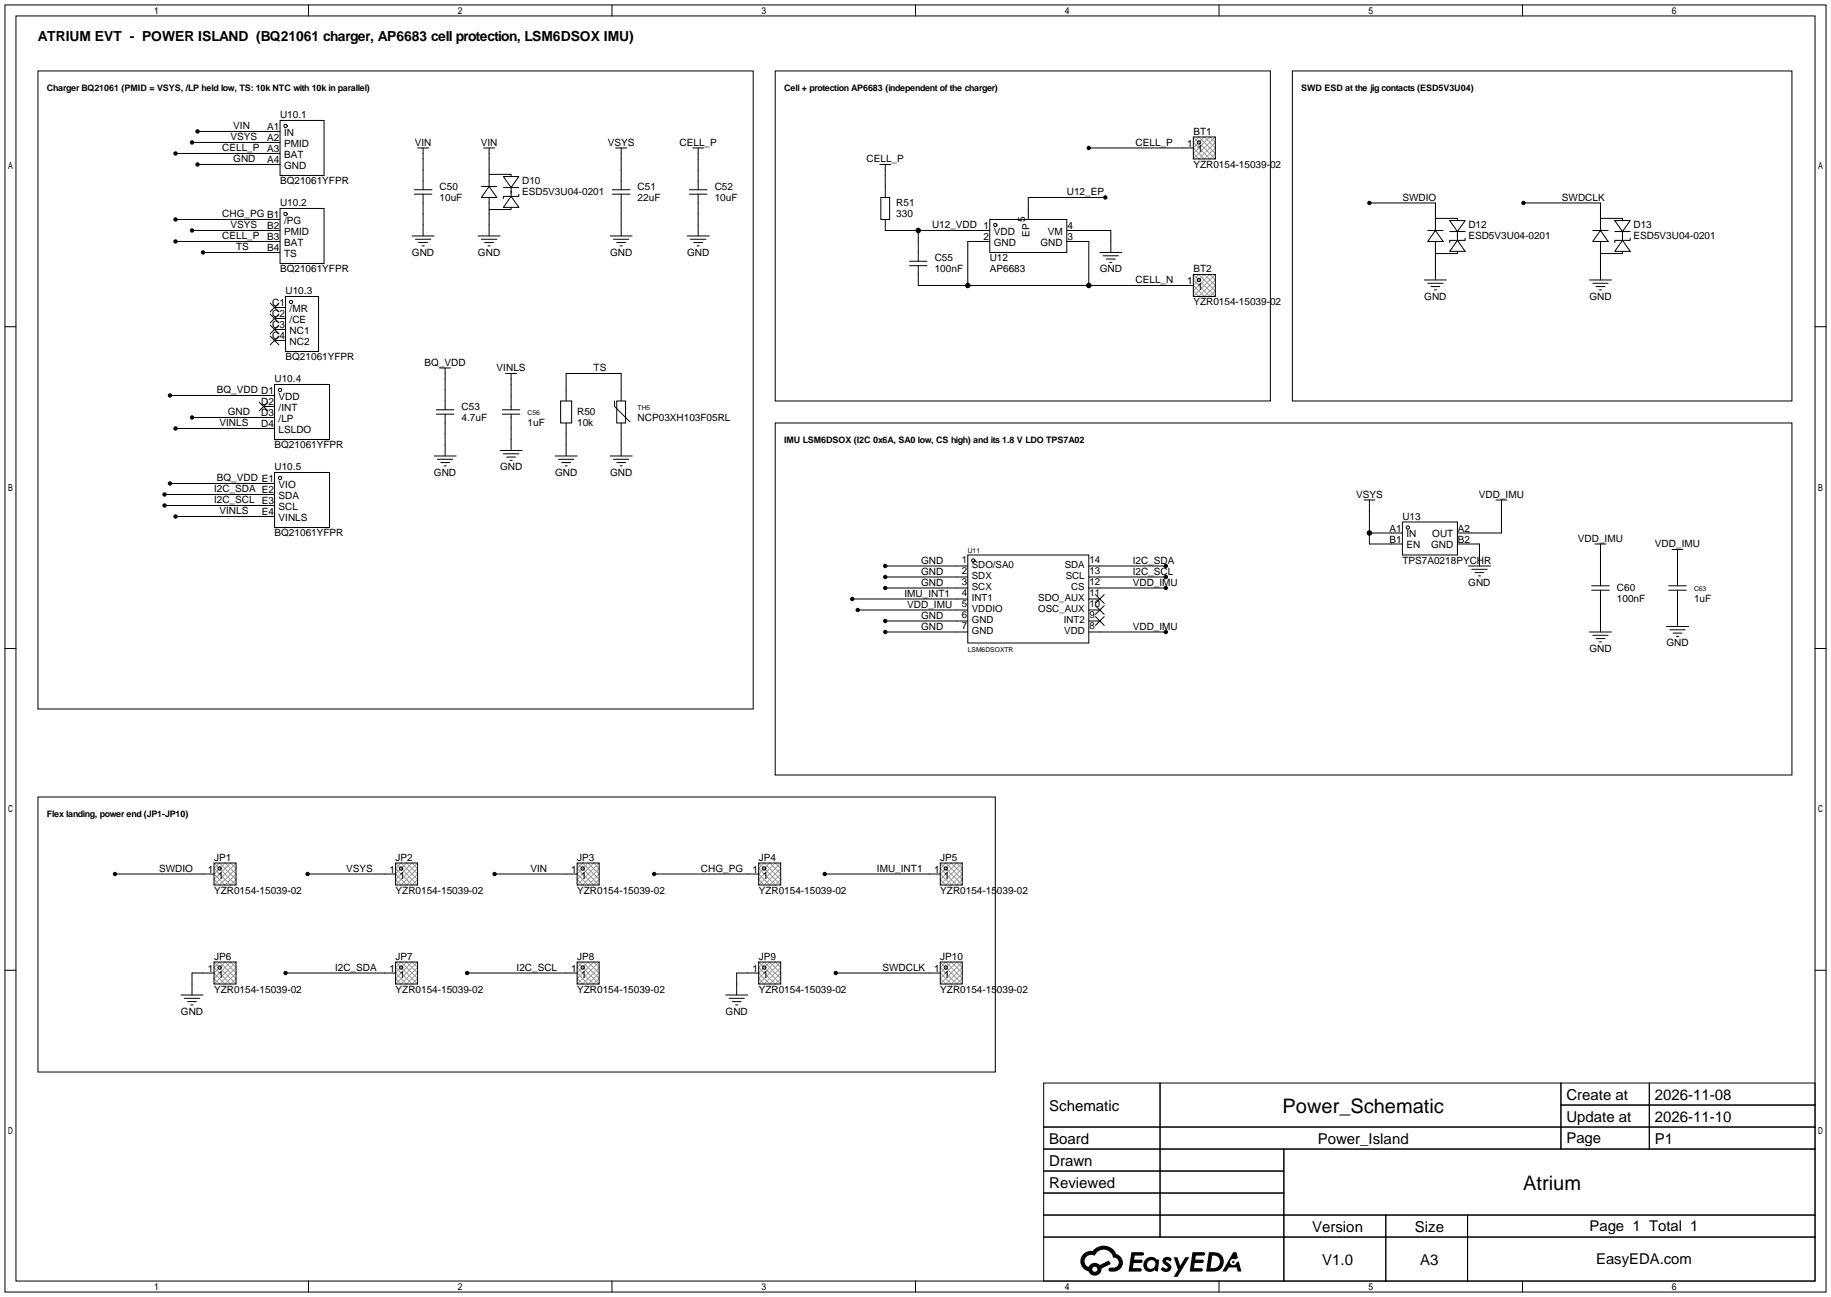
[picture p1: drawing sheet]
<svg xmlns="http://www.w3.org/2000/svg" width="423mm" height="299mm" viewBox="0 0 423 299" stroke-linecap="round" stroke-linejoin="round" font-family="sans-serif">
<g fill="none" stroke="#000" stroke-width=".23">
<path d="M1.1 1.1h420.4v297.2h-420.4zM3.7 3.7h415.3v292.1h-415.3zM8.8 16.4h165.1v147.3h-165.1zM71.2 1.1v2.6M141.3 1.1v2.6M178.9 16.4h114.3v76.2h-114.3zM211.3 1.1v2.6M281.4 1.1v2.6M298.3 16.4h115.3v76.2h-115.3zM351.5 1.1v2.6M40.5 35.4h24.1M44.3 32.9h20.3"/>
<path d="M45.6 30.4h19M45.6 38h19M64.6 27.8h10.2v12.7h-10.2zM96.4 34.2h2.5M97.7 34.2v9.6M111.6 34.2h2.6M112.9 34.2v8.9M142.1 34.2h2.6M143.4 34.2v9.6M159.9 34.2h2.5M161.2 34.2v9.6M203.1 38h2.5"/>
<path d="M204.3 38v7.6M251.3 34.2h24.2M275.5 31.6h5v5.1h-5zM40.5 55.8h24.1M40.5 50.7h24.1M44.3 53.2h20.3M46.9 58.3h17.7M64.6 48.1h10.2v12.7h-10.2zM95.1 54.5h5.1M95.6 44.8h4.1M95.6 43.8h4.1M95.9 55.2h3.5"/>
<path d="M96.6 56h2.1M97.4 56.8h.5M97.7 44.8v9.7M110.4 54.5h5M111.1 43.1h3.6M111.1 55.2h3.6M111.9 56h2M112.6 56.8h.6M112.9 43.1l1.8 2.5h-3.6zM112.9 40.3h5.1v.5M112.9 45.6v8.9M116.2 40.8h3.6l-1.8 2.5z"/>
<path d="M116.2 43.3h3.6M118 45.3l1.8 2.6h-3.6zM118 47.9v.5h-5.1M118 43.3v2M119.8 44.8v.5h-3.6v.5M140.8 54.5h5.1M141.4 44.8h4M141.4 43.8h4M141.6 55.2h3.6M142.4 56h2M143.1 56.8h.5M143.4 44.8v9.7"/>
<path d="M158.6 54.5h5.1M159.1 44.8h4.1M159.1 43.8h4.1M159.4 55.2h3.5M160.1 56h2.1M160.9 56.8h.5M161.2 44.8v9.7M203.3 45.6h2.1v5.1h-2.1zM204.3 50.7v2.5h24.2M212 53.2v7.1M228.5 50.7h17.8v7.6h-17.8zM228.5 55.8h-5.1v10.1"/>
<path d="M246.3 53.2h10.1v5.1M246.3 55.8h5v10.1M253.9 58.3h5.1M254.6 59.1h3.6M255.1 45.6h-17.7v5.1M255.4 59.8h2M316.1 46.9h15.2v6.3M329.6 53.2h3.5M331.3 53.2l1.8 2.6h-3.5zM331.3 50.4h5.1v.5M331.3 55.8v8.8M334.6 50.9h3.6l-1.8 2.6z"/>
<path d="M334.6 53.5h3.6M336.4 55.5l1.8 2.5h-3.6zM336.4 58v.5h-5.1M336.4 53.5v2M338.2 55v.5h-3.6v.5M351.7 46.9h17.7v6.3M367.7 53.2h3.5M369.4 53.2l1.8 2.6h-3.5zM369.4 50.4h5.1v.5M369.4 55.8v8.8M372.7 50.9h3.6l-1.8 2.6zM372.7 53.5h3.6"/>
<path d="M374.5 55.5l1.8 2.5h-3.6zM374.5 58v.5h-5.1M374.5 53.5v2M376.3 55v.5h-3.6v.5M1.1 75.4h2.6M62.4 70l2 2M62.4 72.5l2 2M62.4 75.1l2 2M62.4 77.6l2 2M63.4 71h2.5M63.4 73.5h2.5M63.4 76.1h2.5"/>
<path d="M63.4 78.6h2.5M64.4 70l-2 2M64.4 72.5l-2 2M64.4 75.1l-2 2M64.4 77.6l-2 2M65.9 68.5h7.6v12.7h-7.6zM209.9 60.3h4.1M209.9 61.3h4.1M212 61.3v4.6h63.5M256.2 60.6h.5M275.5 63.4h5v5.1h-5zM328.8 64.6h5.1"/>
<path d="M329.6 65.4h3.5M330.3 66.2h2.1M331.1 66.9h.5M366.9 64.6h5.1M367.7 65.4h3.5M368.4 66.2h2.1M369.2 66.9h.5M419 75.4h2.5M39.2 91.3h24.2M40.5 98.9h22.9M44.3 96.4h19.1M59.8 92.8l2 2.1"/>
<path d="M60.8 93.9h2.6M61.8 92.8l-2 2.1M63.4 88.8h12.7v12.7h-12.7zM100.7 95.6h4.1M100.7 94.6h4.1M101.5 85h2.5M102.7 85v9.6M102.7 95.6v9.7M116 95.6h4M116 94.6h4M116.7 86.2h2.6M118 86.2v8.4"/>
<path d="M118 95.6v8.4M129.4 92.6h2.6v5.1h-2.6zM130.7 92.6v-6.4h12.7v6.4M130.7 97.7v7.6M141.9 92.6v1.3l3.5 3.5M142.4 92.6h2v5.1h-2zM143.4 97.7v7.6M178.9 97.7h234.7v81.2h-234.7zM38 114.2h25.4M38 116.7h25.4M39.2 111.6h24.2M40.5 119.3h22.9"/>
<path d="M63.4 109.1h12.7v12.7h-12.7zM100.2 105.3h5.1M101 106h3.5M101.7 106.8h2.1M102.5 107.6h.5M115.4 104h5.1M116.2 104.8h3.6M117 105.5h2M117.7 106.3h.5M128.1 105.3h5.1M128.9 106h3.6M129.7 106.8h2"/>
<path d="M130.4 107.6h.5M140.8 105.3h5.1M141.6 106h3.6M142.4 106.8h2M143.1 107.6h.5M314.8 115.4h2.6M316.1 115.4v10.2h7.6M345.3 115.4h2.6M346.6 115.4v7.7h-10.2M196.7 138.3h26.7M204.3 130.7h19.1M204.3 133.2h19.1"/>
<path d="M204.3 135.8h19.1M223.4 128.1h27.9v20.4h-27.9zM251.3 130.7h17.8M251.3 133.2h17.8M251.3 135.8h17.8M251.3 138.3h2.6M252.9 139.8l2 2.1M252.9 137.3l2 2M254.9 139.8l-2 2.1M254.9 137.3l-2 2M316.1 123.1h7.6M323.7 120.5h12.7v7.6h-12.7z"/>
<path d="M336.4 125.6h5.1v5.1M339 130.7h5M339.7 131.4h3.6M340.5 132.2h2M341.2 133h.6M367.4 135.3h4.1M367.4 136.3h4.1M368.2 125.6h2.5M369.4 125.6v9.7M369.4 136.3v9.6M385.2 135.3h4.1M385.2 136.3h4.1"/>
<path d="M386 126.9h2.5M387.2 126.9v8.4M387.2 136.3v8.4M1.1 149.7h2.6M198 140.8h25.4M204.3 143.4h19.1M204.3 145.9h19.1M251.3 140.8h2.6M251.3 143.4h2.6M251.3 145.9h17.8M252.9 142.4l2 2M254.9 142.4l-2 2"/>
<path d="M366.9 145.9h5.1M367.7 146.7h3.5M368.4 147.4h2.1M369.2 148.2h.5M384.7 144.7h5.1M385.4 145.4h3.6M386.2 146.2h2M387 146.9h.5M419 149.7h2.5M8.8 184h220.9v63.5h-220.9zM49.4 199.3h5.1v5h-5.1zM91.3 199.3h5.1v5h-5.1z"/>
<path d="M133.2 199.3h5.1v5h-5.1zM175.1 199.3h5.1v5h-5.1zM217 199.3h5.1v5h-5.1zM26.5 201.8h22.9M71 201.8h20.3M114.2 201.8h19M151 201.8h24.1M190.4 201.8h26.6M1.1 224h2.6M41.8 229.7h5.1M42.5 230.5h3.6M43.3 231.3h2"/>
<path d="M44.1 232h.5M49.4 222.1h5.1v5.1h-5.1zM49.4 224.7h-5.1v5M65.9 224.7h25.4M91.3 222.1h5.1v5.1h-5.1zM107.8 224.7h25.4M133.2 222.1h5.1v5.1h-5.1zM167.5 229.7h5.1M168.3 230.5h3.5M169 231.3h2.1M169.8 232h.5M175.1 222.1h5.1v5.1h-5.1z"/>
<path d="M175.1 224.7h-5v5M192.9 224.7h24.1M217 222.1h5.1v5.1h-5.1zM419 224h2.5M240.9 250.1h178.1v45.7h-178.1zM267.8 250.1v35.5M360.3 250.1v15.2M360.3 255.1h58.7M380.7 250.1v15.2M240.9 260.2h178.1M240.9 265.3h178.1M240.9 270.4h55.5"/>
<path d="M240.9 275.5h55.5M296.4 265.3v30.5M71.2 295.8v2.5M141.3 295.8v2.5M211.3 295.8v2.5M240.9 280.5h178.1M240.9 285.6h178.1M281.4 295.8v2.5M319.9 280.5v15.3M338.8 280.5v15.3M351.5 295.8v2.5"/>
<circle cx="65.9" cy="29.1" r=".38"/>
<circle cx="276.7" cy="32.9" r=".38"/>
<circle cx="65.9" cy="49.4" r=".38"/>
<circle cx="229.7" cy="51.9" r=".38"/>
<circle cx="67.2" cy="69.7" r=".38"/>
<circle cx="276.7" cy="64.6" r=".38"/>
<circle cx="64.6" cy="90" r=".38"/>
<circle cx="64.6" cy="110.4" r=".38"/>
<circle cx="224.7" cy="129.4" r=".38"/>
<circle cx="325" cy="121.8" r=".38"/>
<circle cx="50.7" cy="200.5" r=".38"/>
<circle cx="92.6" cy="200.5" r=".38"/>
<circle cx="134.5" cy="200.5" r=".38"/>
<circle cx="176.4" cy="200.5" r=".38"/>
<circle cx="218.3" cy="200.5" r=".38"/>
<circle cx="50.7" cy="223.4" r=".38"/>
<circle cx="92.6" cy="223.4" r=".38"/>
<circle cx="134.5" cy="223.4" r=".38"/>
<circle cx="176.4" cy="223.4" r=".38"/>
<circle cx="218.3" cy="223.4" r=".38"/>
</g>
<g fill="#000">
<path d="M261.2 289.1h2.2a.46 .46 0 0 1 .5 .1 .46 .46 0 0 1 .1 .5l-.3 .2h-1.8l-.1 .9h1.6a.4 .4 0 0 1 .4 .5 .4 .4 0 0 1-.4 .3h-1.7l-.2 1.2h1.4a.46 .46 0 0 1 .5 .1 .46 .46 0 0 1 .1 .5l-.3 .2h-2.7zM268.7 290.5a1.3 1.3 0 0 1 1.8 .2l-.4 .7a.54 .54 0 0 0-.9-.3l.1 .2a1.28 1.28 0 0 1 .8 2.1 1.53 1.53 0 0 1-2.2-.3l.5-.6 .8 .4a.31 .31 0 0 0 .4-.2 .31 .31 0 0 0-.3-.4 1.12 1.12 0 0 1-.6-1.8zM270.9 290.3h.9l.6 1.9 1.2-1.9h.9l-2.7 4.5h-.9l1-1.7zM275.3 289.1h2.2a.47 .47 0 0 1 .5 .1 .47 .47 0 0 1 .1 .5l-.3 .2h-1.8l-.1 .9h1.6a.4 .4 0 0 1 .4 .5 .4 .4 0 0 1-.4 .3h-1.7l-.2 1.2h1.4a.46 .46 0 0 1 .5 .1 .46 .46 0 0 1 .1 .5l-.3 .2h-2.7zM284.7 289.1h.7l.3 1.4-.6 .3a.75 .75 0 0 0-1.1 .3 .75 .75 0 0 0 .5 1.1 .75 .75 0 0 0 .9-.7l.5-.3 .7 2.4h-.9l-.2-1h-1.9l-.5 1h-.9z"/>
<path d="M250.1 289.5a2.37 2.37 0 0 0 1.2 4 1.54 1.54 0 0 0 1.7 1 1.54 1.54 0 0 0 1.3-1.6l2.1-1.1-.5-.8-2 1.1a1.57 1.57 0 0 0-2.6 .5 1.5 1.5 0 0 1-.8-2.1 1.5 1.5 0 0 1 2.2-.5 2.23 2.23 0 0 1 2.3-1.5 2.23 2.23 0 0 1 2 1.9 1.16 1.16 0 0 1 1.2 1 1.16 1.16 0 0 1-1.1 1.3h-.6a.47 .47 0 0 0-.6 .4 .47 .47 0 0 0 .4 .5 2.14 2.14 0 0 0 2.7-1.3 2.14 2.14 0 0 0-1.3-2.8 3.2 3.2 0 0 0-5.5-.7l-1.1 .1zM252.1 293.1a.6 .6 0 0 1 1.2 0 .6 .6 0 0 1-1.2 0z"/>
<path d="M264.5 290.7a1.6 1.6 0 0 0-.3 2.3 1.6 1.6 0 0 0 2.3 .2l.8 .4 .3-2.5-.2-.3h-.5a1.58 1.58 0 0 0-2.4-.1zM265.1 291.3a.99 .99 0 0 1 1.6 .5 .99 .99 0 0 1-1.3 1.1 .98 .98 0 0 1-.3-1.6z"/>
<path d="M279.1 289.1l-.7 4.5h1.5a2.27 2.27 0 0 0 2.6-2.3 2.27 2.27 0 0 0-2.7-2.2zM279.8 289.9a1.5 1.5 0 0 1 1.8 1.5 1.5 1.5 0 0 1-1.9 1.4h-.3z"/>
<circle cx="40.5" cy="35.4" r=".51"/>
<circle cx="44.3" cy="32.9" r=".51"/>
<circle cx="45.6" cy="30.4" r=".51"/>
<circle cx="45.6" cy="38" r=".51"/>
<circle cx="251.3" cy="34.2" r=".51"/>
<circle cx="40.5" cy="55.8" r=".51"/>
<circle cx="40.5" cy="50.7" r=".51"/>
<circle cx="44.3" cy="53.2" r=".51"/>
<circle cx="46.9" cy="58.3" r=".51"/>
<circle cx="212" cy="53.2" r=".63"/>
<circle cx="255.1" cy="45.6" r=".51"/>
<circle cx="316.1" cy="46.9" r=".51"/>
<circle cx="351.7" cy="46.9" r=".51"/>
<circle cx="223.4" cy="65.9" r=".63"/>
<circle cx="251.3" cy="65.9" r=".63"/>
<circle cx="39.2" cy="91.3" r=".51"/>
<circle cx="40.5" cy="98.9" r=".51"/>
<circle cx="44.3" cy="96.4" r=".51"/>
<circle cx="38" cy="116.7" r=".51"/>
<circle cx="38" cy="114.2" r=".51"/>
<circle cx="39.2" cy="111.6" r=".51"/>
<circle cx="40.5" cy="119.3" r=".51"/>
<circle cx="196.7" cy="138.3" r=".51"/>
<circle cx="204.3" cy="133.2" r=".51"/>
<circle cx="204.3" cy="135.8" r=".51"/>
<circle cx="204.3" cy="130.7" r=".51"/>
<circle cx="269.1" cy="135.8" r=".51"/>
<circle cx="269.1" cy="133.2" r=".51"/>
<circle cx="269.1" cy="130.7" r=".51"/>
<circle cx="316.1" cy="123.1" r=".63"/>
<circle cx="198" cy="140.8" r=".51"/>
<circle cx="204.3" cy="145.9" r=".51"/>
<circle cx="204.3" cy="143.4" r=".51"/>
<circle cx="269.1" cy="145.9" r=".51"/>
<circle cx="26.5" cy="201.8" r=".51"/>
<circle cx="71" cy="201.8" r=".51"/>
<circle cx="114.2" cy="201.8" r=".51"/>
<circle cx="151" cy="201.8" r=".51"/>
<circle cx="190.4" cy="201.8" r=".51"/>
<circle cx="65.9" cy="224.7" r=".51"/>
<circle cx="107.8" cy="224.7" r=".51"/>
<circle cx="192.9" cy="224.7" r=".51"/>
<circle cx="284.7" cy="291.4" r=".28"/>
</g>
<g fill="none" stroke="#999" stroke-width=".23">
<path d="M275.5 32.9l1.2-1.3 3.8 3.8-1.2 1.3zM275.5 31.6l5 5.1M276.9 32.5l.2 .2M277.1 33.1l-.2 .1M278 31.6l2.5 2.6-2.5 2.5-2.5-2.5zM279.3 31.6l1.2 1.3-3.8 3.8-1.2-1.3zM280.5 31.6l-5 5.1M275.5 64.6l1.2-1.2 3.8 3.8-1.2 1.3zM275.5 67.2l3.8-3.8 1.2 1.2-3.8 3.9zM275.5 63.4l5 5.1M276.9 64.3l.2 .2M277.1 64.8l-.2 .2"/>
<path d="M278 63.4l2.5 2.5-2.5 2.6-2.5-2.6zM280.5 63.4l-5 5.1M49.4 199.3l5.1 5M53.2 199.3l1.3 1.2-3.8 3.8-1.3-1.2zM54.5 199.3l-5.1 5M91.3 199.3l5.1 5M92.6 199.3l3.8 3.8-1.3 1.2-3.8-3.8zM96.4 199.3l-5.1 5M133.2 199.3l5.1 5M134.5 199.3l3.8 3.8-1.3 1.2-3.8-3.8zM135.8 199.3l2.5 2.5-2.5 2.5-2.6-2.5zM137 199.3l1.3 1.2-3.8 3.8-1.3-1.2z"/>
<path d="M138.3 199.3l-5.1 5M175.1 199.3l5.1 5M178.9 199.3l1.3 1.2-3.8 3.8-1.3-1.2zM180.2 199.3l-5.1 5M217 199.3l5.1 5M220.9 199.3l1.2 1.2-3.8 3.8-1.3-1.2zM222.1 199.3l-5.1 5M49.4 200.5l1.3-1.2 3.8 3.8-1.3 1.2zM49.4 201.8l2.5-2.5 2.6 2.5-2.6 2.5zM50.8 200.2l.2 .2M51 200.7l-.2 .2M91.3 201.8l2.6-2.5 2.5 2.5-2.5 2.5z"/>
<path d="M91.3 203.1l3.8-3.8 1.3 1.2-3.8 3.8zM92.7 200.2l.2 .2M92.9 200.7l-.2 .2M134.7 200.2l.1 .2M134.8 200.7l-.1 .2M175.1 200.5l1.3-1.2 3.8 3.8-1.3 1.2zM175.1 201.8l2.6-2.5 2.5 2.5-2.5 2.5zM176.6 200.2l.1 .2M176.7 200.7l-.1 .2M217 200.5l1.3-1.2 3.8 3.8-1.2 1.2zM217 201.8l2.6-2.5 2.5 2.5-2.5 2.5zM218.5 200.2l.2 .2"/>
<path d="M218.7 200.7l-.2 .2M49.4 223.4l1.3-1.3 3.8 3.8-1.3 1.3zM49.4 224.7l2.5-2.6 2.6 2.6-2.6 2.5zM49.4 225.9l3.8-3.8 1.3 1.3-3.8 3.8zM49.4 222.1l5.1 5.1M50.8 223l.2 .2M51 223.6l-.2 .1M54.5 222.1l-5.1 5.1M91.3 223.4l1.3-1.3 3.8 3.8-1.3 1.3zM91.3 224.7l2.6-2.6 2.5 2.6-2.5 2.5zM91.3 225.9l3.8-3.8 1.3 1.3-3.8 3.8zM91.3 222.1l5.1 5.1"/>
<path d="M92.7 223l.2 .2M92.9 223.6l-.2 .1M96.4 222.1l-5.1 5.1M133.2 222.1l5.1 5.1M134.5 222.1l3.8 3.8-1.3 1.3-3.8-3.8zM134.7 223l.1 .2M134.8 223.6l-.1 .1M135.8 222.1l2.5 2.6-2.5 2.5-2.6-2.5zM137 222.1l1.3 1.3-3.8 3.8-1.3-1.3zM138.3 222.1l-5.1 5.1M175.1 223.4l1.3-1.3 3.8 3.8-1.3 1.3zM175.1 224.7l2.6-2.6 2.5 2.6-2.5 2.5z"/>
<path d="M175.1 222.1l5.1 5.1M176.6 223l.1 .2M176.7 223.6l-.1 .1M178.9 222.1l1.3 1.3-3.8 3.8-1.3-1.3zM180.2 222.1l-5.1 5.1M217 223.4l1.3-1.3 3.8 3.8-1.2 1.3zM217 224.7l2.6-2.6 2.5 2.6-2.5 2.5zM217 222.1l5.1 5.1M218.5 223l.2 .2M218.7 223.6l-.2 .1M220.9 222.1l1.2 1.3-3.8 3.8-1.3-1.3zM222.1 222.1l-5.1 5.1"/>
</g>
<g font-size="4.6">
<text x="296.1" y="257">Power_Schematic</text>
<text x="351.6" y="274.8">Atrium</text>
</g>
<g font-size="3.5">
<text x="242.2" y="256.4">Schematic</text>
<text x="361.6" y="253.9">Create at</text>
<text x="382" y="253.9">2026-11-08</text>
<text x="361.6" y="259">Update at</text>
<text x="382" y="259">2026-11-10</text>
<text x="242.2" y="264">Board</text>
<text x="242.2" y="269.1">Drawn</text>
<text x="304.2" y="264">Power_Island</text>
<text x="382" y="264">P1</text>
<text x="242.2" y="274.2">Reviewed</text>
<text x="302.9" y="284.4">Version</text>
<text x="326.6" y="284.4">Size</text>
<text x="305.2" y="292">V1.0</text>
<text x="327.8" y="292">A3</text>
</g>
<g font-size="3.4">
<text x="361.6" y="264">Page</text>
<text x="366.9" y="284.3">Page 1 Total 1</text>
<text x="368.4" y="291.9">EasyEDA.com</text>
</g>
<text font-size="3.2" x="8.8" y="9.6">ATRIUM EVT - POWER ISLAND (BQ21061 charger, AP6683 cell protection, LSM6DSOX IMU)</text>
<g font-size="2.3">
<text x="53.8" y="29.9">VIN</text>
<text x="64.6" y="27.4">U10.1</text>
<text x="51.3" y="35">CELL_P</text>
<text x="53.2" y="32.4">VSYS</text>
<text x="61.7" y="30.1">A1</text>
<text x="61.7" y="32.7">A2</text>
<text x="61.7" y="35.2">A3</text>
<text x="65.6" y="31.4">IN</text>
<text x="65.6" y="33.9">PMID</text>
<text x="95.7" y="33.7">VIN</text>
<text x="111" y="33.7">VIN</text>
<text x="140.3" y="33.7">VSYS</text>
<text x="156.9" y="33.7">CELL_P</text>
<text x="262.1" y="33.7">CELL_P</text>
<text x="274.1" y="33.9">1</text>
<text x="275.5" y="31.2">BT1</text>
<text x="276.4" y="35.2">1</text>
<text x="53.8" y="37.5">GND</text>
<text x="61.7" y="37.7">A4</text>
<text x="65.6" y="36.5">BAT</text>
<text x="65.6" y="39">GND</text>
<text x="200" y="37.5">CELL_P</text>
<text x="275.5" y="38.8">YZR0154-15039-02</text>
<text x="64.6" y="42.6">BQ21061YFPR</text>
<text x="64.6" y="47.7">U10.2</text>
<text x="101.5" y="43.9">C50</text>
<text x="101.5" y="46.4">10uF</text>
<text x="120.5" y="42.6">D10</text>
<text x="120.5" y="45.1">ESD5V3U04-0201</text>
<text x="147.2" y="43.9">C51</text>
<text x="147.2" y="46.4">22uF</text>
<text x="165" y="43.9">C52</text>
<text x="165" y="46.4">10uF</text>
<text x="206.9" y="47.7">R51</text>
<text x="246.3" y="45.1">U12_EP</text>
<text x="323.7" y="46.4">SWDIO</text>
<text x="360.6" y="46.4">SWDCLK</text>
<text x="51.3" y="50.2">CHG_PG B1</text>
<text x="53.2" y="52.8">VSYS</text>
<text x="61.7" y="53">B2</text>
<text x="65.6" y="51.7">/PG</text>
<text x="206.9" y="50.2">330</text>
<text x="215.1" y="52.8">U12_VDD 1</text>
<text x="236.6" y="51.2" transform="rotate(-90 236.6 51.2)">5</text>
<text x="246.4" y="53">4</text>
<text x="339" y="52.8">D12</text>
<text x="377.1" y="52.8">D13</text>
<text x="51.3" y="55.3">CELL_P</text>
<text x="54.5" y="57.8">TS</text>
<text x="61.7" y="55.5">B3</text>
<text x="61.7" y="58.1">B4</text>
<text x="65.6" y="54.3">PMID</text>
<text x="65.6" y="56.8">BAT</text>
<text x="65.6" y="59.3">TS</text>
<text x="95.1" y="59.1">GND</text>
<text x="110.3" y="59.1">GND</text>
<text x="140.8" y="59.1">GND</text>
<text x="158.6" y="59.1">GND</text>
<text x="227.1" y="55.5">2</text>
<text x="229.4" y="54.3">VDD</text>
<text x="229.4" y="56.8">GND</text>
<text x="237.7" y="54.7" transform="rotate(-90 237.7 54.7)">EP</text>
<text x="240.2" y="56.8">GND</text>
<text x="241.9" y="54.3">VM</text>
<text x="246.4" y="55.5">3</text>
<text x="339" y="55.3">ESD5V3U04-0201</text>
<text x="377.1" y="55.3">ESD5V3U04-0201</text>
<text x="64.6" y="62.9">BQ21061YFPR</text>
<text x="215.8" y="60.4">C55</text>
<text x="215.8" y="62.9">100nF</text>
<text x="228.5" y="60.4">U12</text>
<text x="228.5" y="62.9">AP6683</text>
<text x="253.8" y="62.9">GND</text>
<text x="262.1" y="65.5">CELL_N</text>
<text x="274.1" y="65.7">1</text>
<text x="275.5" y="62.9">BT2</text>
<text x="62.8" y="70.8">C1</text>
<text x="65.9" y="68">U10.3</text>
<text x="275.5" y="70.5">YZR0154-15039-02</text>
<text x="276.4" y="67">1</text>
<text x="328.8" y="69.3">GND</text>
<text x="366.9" y="69.3">GND</text>
<text x="62.8" y="73.3">C2</text>
<text x="62.8" y="75.8">C3</text>
<text x="66.9" y="72">/MR</text>
<text x="66.9" y="74.6">/CE</text>
<text x="66.9" y="77.1">NC1</text>
<text x="62.8" y="78.4">C4</text>
<text x="65.9" y="83.2">BQ21061YFPR</text>
<text x="66.9" y="79.7">NC2</text>
<text x="63.4" y="88.3">U10.4</text>
<text x="98" y="84.5">BQ_VDD</text>
<text x="114.6" y="85.8">VINLS</text>
<text x="137" y="85.8">TS</text>
<text x="50" y="90.9">BQ_VDD D1</text>
<text x="52.6" y="95.9">GND</text>
<text x="60.3" y="93.6">D2</text>
<text x="64.3" y="92.4">VDD</text>
<text x="64.3" y="94.9">/INT</text>
<text x="106.6" y="94.7">C53</text>
<text x="133.2" y="95.9">R50</text>
<text x="50.7" y="98.5">VINLS</text>
<text x="60.3" y="96.2">D3</text>
<text x="60.3" y="98.7">D4</text>
<text x="64.3" y="97.4">/LP</text>
<text x="64.3" y="100">LSLDO</text>
<text x="106.6" y="97.2">4.7uF</text>
<text x="121.8" y="98.5">1uF</text>
<text x="133.2" y="98.5">10k</text>
<text x="147.2" y="97.2">NCP03XH103F05RL</text>
<text x="63.4" y="103.6">BQ21061YFPR</text>
<text x="49.4" y="113.7">I2C_SDA E2</text>
<text x="50" y="111.2">BQ_VDD E1</text>
<text x="63.4" y="108.6">U10.5</text>
<text x="64.3" y="112.7">VIO</text>
<text x="100.2" y="109.9">GND</text>
<text x="115.4" y="108.6">GND</text>
<text x="128.1" y="109.9">GND</text>
<text x="140.8" y="109.9">GND</text>
<text x="49.4" y="116.3">I2C_SCL</text>
<text x="50.7" y="118.8">VINLS</text>
<text x="60.4" y="116.5">E3</text>
<text x="60.4" y="119">E4</text>
<text x="64.3" y="115.2">SDA</text>
<text x="64.3" y="117.8">SCL</text>
<text x="313" y="115">VSYS</text>
<text x="341.4" y="115">VDD_IMU</text>
<text x="63.4" y="123.9">BQ21061YFPR</text>
<text x="64.3" y="120.3">VINLS</text>
<text x="320.8" y="125.4">B1</text>
<text x="320.8" y="122.8">A1</text>
<text x="323.7" y="120.1">U13</text>
<text x="324.7" y="124.1">IN</text>
<text x="330.6" y="124.1">OUT</text>
<text x="336.5" y="125.4">B2</text>
<text x="336.5" y="122.8">A2</text>
<text x="364.2" y="125.1">VDD_IMU</text>
<text x="212.6" y="130.2">GND</text>
<text x="261.5" y="130.2">I2C_SDA</text>
<text x="323.7" y="130.2">TPS7A0218PYCHR</text>
<text x="324.7" y="126.6">EN</text>
<text x="330.4" y="126.6">GND</text>
<text x="382" y="126.4">VDD_IMU</text>
<text x="208.8" y="137.8">IMU_INT1</text>
<text x="212.6" y="132.8">GND</text>
<text x="212.6" y="135.3">GND</text>
<text x="261.5" y="135.3">VDD_IMU</text>
<text x="261.5" y="132.8">I2C_SCL</text>
<text x="338.9" y="135.3">GND</text>
<text x="373.3" y="136.6">C60</text>
<text x="209.4" y="140.4">VDD_IMU</text>
<text x="212.6" y="142.9">GND</text>
<text x="373.3" y="139.1">100nF</text>
<text x="391" y="139.1">1uF</text>
<text x="212.6" y="145.5">GND</text>
<text x="261.5" y="145.5">VDD_IMU</text>
<text x="384.7" y="149.3">GND</text>
<text x="366.9" y="150.5">GND</text>
<text x="36.7" y="201.3">SWDIO</text>
<text x="48" y="201.6">1</text>
<text x="49.4" y="198.8">JP1</text>
<text x="50.3" y="202.8">1</text>
<text x="79.9" y="201.3">VSYS</text>
<text x="89.9" y="201.6">1</text>
<text x="91.3" y="198.8">JP2</text>
<text x="92.3" y="202.8">1</text>
<text x="122.4" y="201.3">VIN</text>
<text x="131.8" y="201.6">1</text>
<text x="133.2" y="198.8">JP3</text>
<text x="134.2" y="202.8">1</text>
<text x="161.8" y="201.3">CHG_PG</text>
<text x="173.7" y="201.6">1</text>
<text x="175.1" y="198.8">JP4</text>
<text x="176.1" y="202.8">1</text>
<text x="202.4" y="201.3">IMU_INT1</text>
<text x="215.6" y="201.6">1</text>
<text x="217" y="198.8">JP5</text>
<text x="218" y="202.8">1</text>
<text x="49.4" y="206.4">YZR0154-15039-02</text>
<text x="91.3" y="206.4">YZR0154-15039-02</text>
<text x="133.2" y="206.4">YZR0154-15039-02</text>
<text x="175.1" y="206.4">YZR0154-15039-02</text>
<text x="217" y="206.4">YZR0154-15039-02</text>
<text x="49.4" y="221.7">JP6</text>
<text x="91.3" y="221.7">JP7</text>
<text x="133.2" y="221.7">JP8</text>
<text x="175.1" y="221.7">JP9</text>
<text x="217" y="221.7">JP10</text>
<text x="48" y="224.4">1</text>
<text x="50.3" y="225.7">1</text>
<text x="77.3" y="224.2">I2C_SDA</text>
<text x="89.9" y="224.4">1</text>
<text x="92.3" y="225.7">1</text>
<text x="119.3" y="224.2">I2C_SCL</text>
<text x="131.8" y="224.4">1</text>
<text x="134.2" y="225.7">1</text>
<text x="173.7" y="224.4">1</text>
<text x="176.1" y="225.7">1</text>
<text x="203.7" y="224.2">SWDCLK</text>
<text x="215.6" y="224.4">1</text>
<text x="218" y="225.7">1</text>
<text x="49.4" y="229.3">YZR0154-15039-02</text>
<text x="91.3" y="229.3">YZR0154-15039-02</text>
<text x="133.2" y="229.3">YZR0154-15039-02</text>
<text x="175.1" y="229.3">YZR0154-15039-02</text>
<text x="217" y="229.3">YZR0154-15039-02</text>
<text x="41.8" y="234.4">GND</text>
<text x="167.5" y="234.4">GND</text>
</g>
<g font-size="2.2">
<text x="222" y="130">1</text>
<text x="224.3" y="131.2">SDO/SA0</text>
<text x="245.8" y="131.2">SDA</text>
<text x="251.5" y="130">14</text>
<text x="222" y="132.5">2</text>
<text x="222" y="135">3</text>
<text x="222" y="137.6">4</text>
<text x="224.3" y="133.8">SDX</text>
<text x="224.3" y="136.3">SCX</text>
<text x="246" y="133.8">SCL</text>
<text x="247.3" y="136.3">CS</text>
<text x="251.5" y="137.6">11</text>
<text x="251.5" y="135">12</text>
<text x="251.5" y="132.5">13</text>
<text x="222" y="140.1">5</text>
<text x="222" y="142.7">6</text>
<text x="224.3" y="138.9">INT1</text>
<text x="224.3" y="141.4">VDDIO</text>
<text x="224.3" y="143.9">GND</text>
<text x="239.7" y="141.4">OSC_AUX</text>
<text x="239.7" y="138.9">SDO_AUX</text>
<text x="245.5" y="143.9">INT2</text>
<text x="251.5" y="142.7">9</text>
<text x="251.5" y="140.1">10</text>
<text x="222" y="145.2">7</text>
<text x="224.3" y="146.5">GND</text>
<text x="245.7" y="146.5">VDD</text>
<text x="251.5" y="145.2">8</text>
</g>
<g font-size="2.1">
<text x="10.8" y="21">Charger BQ21061 (PMID = VSYS, /LP held low, TS: 10k NTC with 10k in parallel)</text>
<text x="181" y="21">Cell + protection AP6683 (independent of the charger)</text>
<text x="300.4" y="21">SWD ESD at the jig contacts (ESD5V3U04)</text>
<text x="181" y="102.3">IMU LSM6DSOX (I2C 0x6A, SA0 low, CS high) and its 1.8 V LDO TPS7A02</text>
<text x="10.8" y="188.6">Flex landing, power end (JP1-JP10)</text>
</g>
<g font-size="1.6">
<text x="121.8" y="95.9">C56</text>
<text x="147.2" y="94.7">TH5</text>
<text x="223.4" y="127.7">U11</text>
<text x="391" y="136.6">C63</text>
<text x="223.4" y="150.5">LSM6DSOXTR</text>
</g>
</svg>
